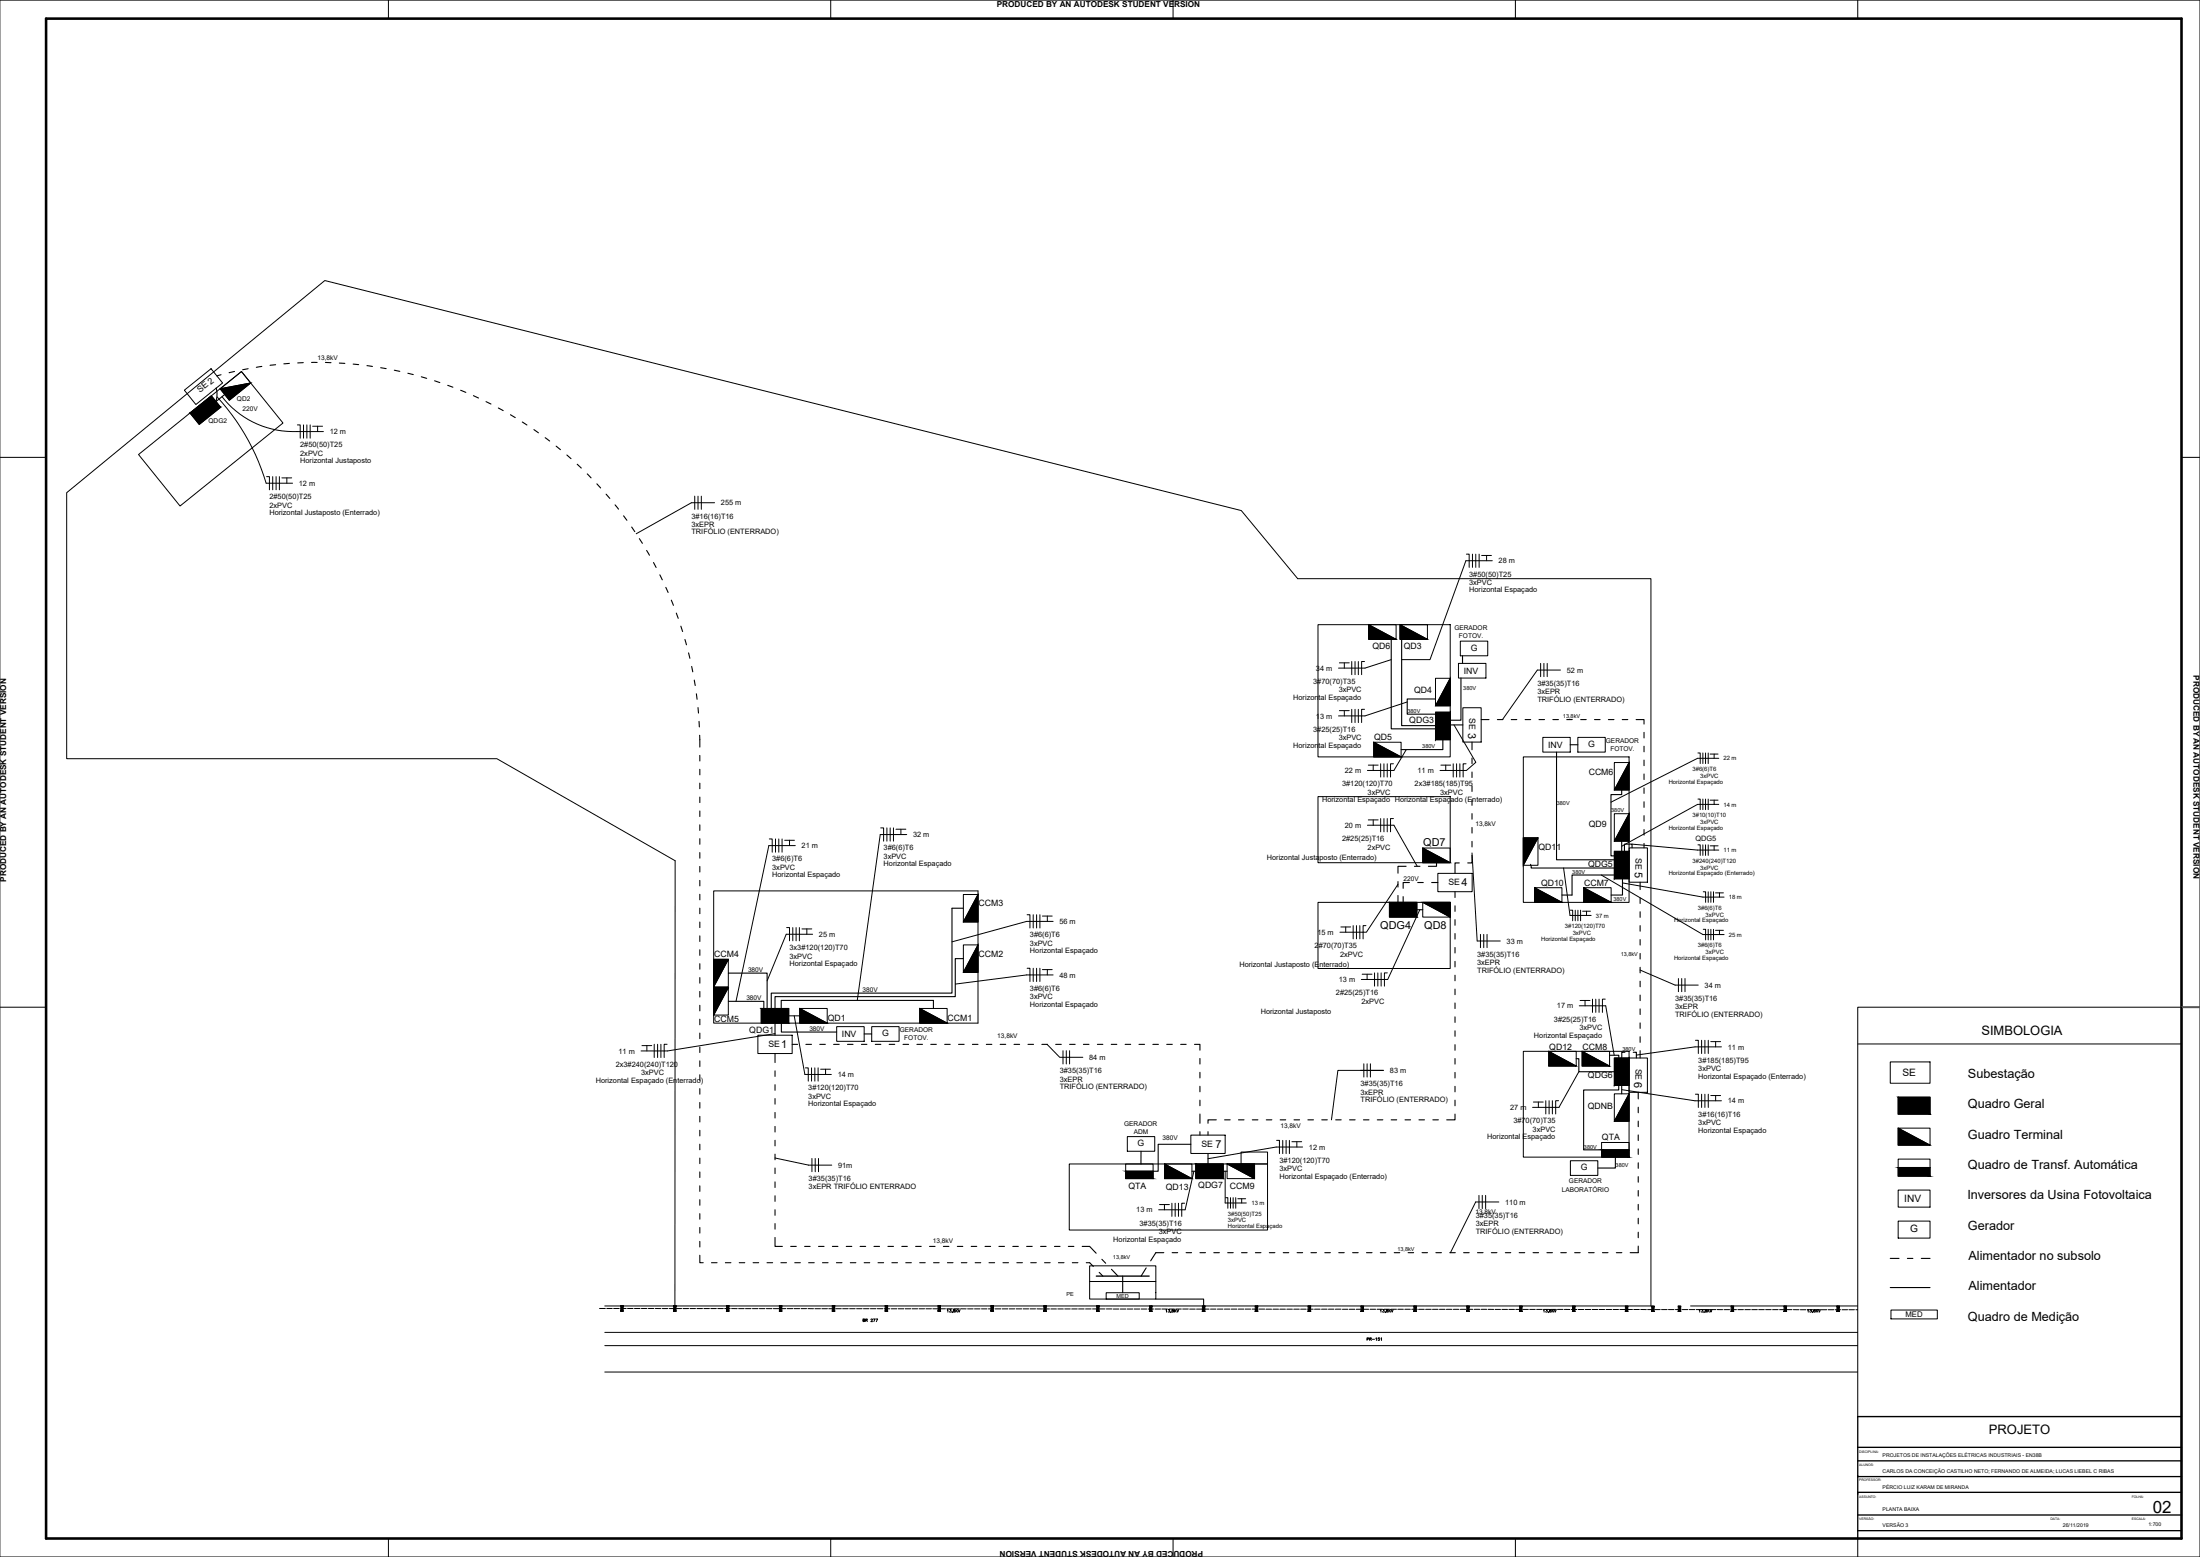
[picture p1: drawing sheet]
<svg xmlns="http://www.w3.org/2000/svg" width="1189mm" height="841mm" viewBox="0 0 1189 841" stroke-linecap="round" stroke-linejoin="round" font-family="sans-serif">
<!-- layer: arquitetonico -->
<path d="M701 313h191v392M327 720h677M327 727h677M327 741h677" fill="none" stroke="#000" stroke-width=".54"/>
<!-- layer: 0 -->
<path d="M327 705h565M914 705h90" fill="none" stroke="#000" stroke-width=".54"/>
<circle cx="336" cy="707" r=".5" fill="#545454"/>
<!-- layer: poste fora -->
<g fill="#000" stroke="#000" stroke-width=".54">
<path d="M335 705h2zM335 705h2l-1 2z"/>
<path d="M336 707l1 1h-2zM335 708h2z"/>
</g>
<path d="M337 705l-2 3v-3h2v3h-2" fill="none" stroke="#000" stroke-width=".54"/>
<!-- layer: 0 -->
<circle cx="365" cy="707" r=".5" fill="#545454"/>
<!-- layer: poste fora -->
<g fill="#000" stroke="#000" stroke-width=".54">
<path d="M364 705h1zM364 705h1v2z"/>
<path d="M365 707v1h-1zM364 708h1z"/>
</g>
<path d="M365 705l-1 3v-3h1v3h-1" fill="none" stroke="#000" stroke-width=".54"/>
<!-- layer: 0 -->
<circle cx="393" cy="707" r=".5" fill="#545454"/>
<!-- layer: poste fora -->
<g fill="#000" stroke="#000" stroke-width=".54">
<path d="M393 705h1zM393 705h1l-1 2z"/>
<path d="M393 707l1 1h-1zM393 708h1z"/>
</g>
<path d="M394 705l-1 3v-3h1v3h-1" fill="none" stroke="#000" stroke-width=".54"/>
<!-- layer: 0 -->
<circle cx="422" cy="707" r=".5" fill="#545454"/>
<!-- layer: poste fora -->
<g fill="#000" stroke="#000" stroke-width=".54">
<path d="M421 705h2zM421 705h2l-1 2z"/>
<path d="M422 707l1 1h-2zM421 708h2z"/>
<path d="M450 705h1zM450 705h1l-1 2z"/>
<path d="M450 707l1 1h-1zM450 708h1z"/>
<path d="M478 705h2zM478 705h2l-1 2z"/>
<path d="M479 707l1 1h-2zM478 708h2z"/>
<path d="M507 705h1zM507 705h1v2z"/>
<path d="M508 707v1h-1zM507 708h1z"/>
<path d="M535 705h2zM535 705h2l-1 2z"/>
<path d="M536 707l1 1h-2zM535 708h2z"/>
<path d="M564 705h1zM564 705h1v2z"/>
<path d="M565 707v1h-1zM564 708h1z"/>
<path d="M593 705h1zM593 705h1l-1 2z"/>
<path d="M593 707l1 1h-1zM593 708h1z"/>
<path d="M621 706h2zM621 706h2l-1 1z"/>
<path d="M622 707l1 1h-2zM621 708h2z"/>
<path d="M650 706h1zM650 706h1l-1 1z"/>
<path d="M650 707l1 1h-1zM650 708h1z"/>
<path d="M678 706h2zM678 706h2l-1 1z"/>
<path d="M679 707l1 1h-2zM678 708h2z"/>
<path d="M707 706h1zM707 706h1v1z"/>
<path d="M708 707v1h-1zM707 708h1z"/>
<path d="M735 706h2zM735 706h2l-1 1z"/>
<path d="M736 707l1 1h-2zM735 708h2z"/>
<path d="M764 706h1zM764 706h1v1z"/>
<path d="M765 707v1h-1zM764 708h1z"/>
</g>
<g fill="none" stroke="#000" stroke-width=".54">
<path d="M423 705l-2 3v-3h2v3h-2M451 705l-1 3v-3h1v3h-1M480 705l-2 3v-3h2v3h-2M508 705l-1 3v-3h1v3h-1M537 705l-2 3v-3h2v3h-2M565 705l-1 3v-3h1v3h-1M594 705l-1 3v-3h1v3h-1M623 706l-2 2v-2h2v2h-2M651 706l-1 2v-2h1v2h-1M680 706l-2 2v-2h2v2h-2M708 706l-1 2v-2h1v2h-1M737 706l-2 2v-2h2v2h-2"/>
<path d="M765 706l-1 2v-2h1v2h-1"/>
</g>
<!-- layer: 0 -->
<path d="M450 707h.1M479 707h.1M508 707h.1M536 707h.1M565 707h.1M593 707h.1M622 707h.1M650 707h.1M679 707h.1M708 707h.1M736 707h.1M765 707h.1" fill="none" stroke="#545454" stroke-width="1"/>
<circle cx="793" cy="707" r=".5" fill="#545454"/>
<!-- layer: poste fora -->
<g fill="#000" stroke="#000" stroke-width=".54">
<path d="M793 706h1zM793 706h1l-1 1z"/>
<path d="M793 707l1 1h-1zM793 708h1z"/>
</g>
<path d="M794 706l-1 2v-2h1v2h-1" fill="none" stroke="#000" stroke-width=".54"/>
<!-- layer: 0 -->
<circle cx="822" cy="707" r=".5" fill="#545454"/>
<!-- layer: poste fora -->
<g fill="#000" stroke="#000" stroke-width=".54">
<path d="M821 706h2zM821 706h2l-1 1z"/>
<path d="M822 707l1 1h-2zM821 708h2z"/>
<path d="M850 706h1zM850 706h1l-1 1z"/>
<path d="M850 707l1 1h-1zM850 708h1z"/>
</g>
<path d="M823 706l-2 2v-2h2v2h-2M851 706l-1 2v-2h1v2h-1" fill="none" stroke="#000" stroke-width=".54"/>
<!-- layer: 0 -->
<path d="M850 707h.1" fill="none" stroke="#545454" stroke-width="1"/>
<circle cx="879" cy="707" r=".5" fill="#545454"/>
<!-- layer: poste fora -->
<g fill="#000" stroke="#000" stroke-width=".54">
<path d="M878 706h2zM878 706h2l-1 1z"/>
<path d="M879 707l1 1h-2zM878 708h2z"/>
</g>
<path d="M880 706l-2 2v-2h2v2h-2" fill="none" stroke="#000" stroke-width=".54"/>
<!-- layer: 0 -->
<circle cx="908" cy="707" r=".5" fill="#545454"/>
<!-- layer: poste fora -->
<g fill="#000" stroke="#000" stroke-width=".54">
<path d="M907 706h1zM907 706h1v1z"/>
<path d="M908 707v1h-1zM907 708h1z"/>
</g>
<path d="M908 706l-1 2v-2h1v2h-1" fill="none" stroke="#000" stroke-width=".54"/>
<!-- layer: 0 -->
<circle cx="936" cy="707" r=".5" fill="#545454"/>
<!-- layer: poste fora -->
<g fill="#000" stroke="#000" stroke-width=".54">
<path d="M935 706h2zM935 706h2l-1 1z"/>
<path d="M936 707l1 1h-2zM935 708h2z"/>
</g>
<path d="M937 706l-2 2v-2h2v2h-2" fill="none" stroke="#000" stroke-width=".54"/>
<!-- layer: 0 -->
<circle cx="965" cy="707" r=".5" fill="#545454"/>
<!-- layer: poste fora -->
<g fill="#000" stroke="#000" stroke-width=".54">
<path d="M964 706h1zM964 706h1v1z"/>
<path d="M965 707v1h-1zM964 708h1z"/>
</g>
<path d="M965 706l-1 2v-2h1v2h-1" fill="none" stroke="#000" stroke-width=".54"/>
<!-- layer: 0 -->
<circle cx="993" cy="707" r=".5" fill="#545454"/>
<!-- layer: poste fora -->
<g fill="#000" stroke="#000" stroke-width=".54">
<path d="M893 706h1zM893 706h1l-1 1z"/>
<path d="M893 707l1 1h-1zM893 708h1z"/>
<path d="M993 706h1zM993 706h1l-1 1z"/>
<path d="M993 707l1 1h-1zM993 708h1z"/>
</g>
<g fill="none" stroke="#000" stroke-width=".54">
<path d="M324 707h3M328 707h3M332 707h3M335 707h3M339 707h3M343 707h3M347 707h3M350 707h3M354 707h3M358 707h3M362 707h3M365 707h3"/>
<path d="M369 707h3M373 707h3M377 707h3M380 707h3M384 707h3M388 707h3M392 707h3M395 707h3M399 707h3M403 707h3M407 707h3M410 707h3"/>
<path d="M414 707h3M418 707h3M422 707h3M425 707h3M429 707h3M433 707h3M437 707h3M440 707h3M444 707h3M448 707h3M452 707h3M455 707h3"/>
<path d="M459 707h3M463 707h3M467 707h3M470 707h3M474 707h3M478 707h3M482 707h3M485 707h3M489 707h3M493 707h3M497 707h3M500 707h3"/>
<path d="M504 707h3M508 707h3M512 707h3M515 707h3M519 707h3M523 707h3M527 707h3M530 707h3M534 707h3M538 707h3M542 707h3M545 707h3"/>
<path d="M549 707h3M553 707h3M557 707h3M560 707h3M564 707h3M568 707h3M572 707h3M575 707h3M579 707h3M583 707h3M587 707h3M590 707h3"/>
<path d="M594 707h3M598 707h3M602 707h3M605 707h3M609 707h3M613 707h3M617 707h3M620 707h3M624 707h3M628 707h3M632 707h3M635 707h3"/>
<path d="M639 707h3M643 707h3M647 707h3M650 707h3M654 707h3M658 707h3M662 707h3M665 707h3M669 707h3M673 707h3M677 707h3M680 707h3"/>
<path d="M684 707h3M688 707h3M692 707h3M695 707h3M699 707h3M703 707h3M707 707h3M710 707h3M714 707h3M718 707h3M722 707h3M725 707h3"/>
<path d="M729 707h3M733 707h3M737 707h3M740 707h3M744 707h3M748 707h3M752 707h3M755 707h3M759 707h3M763 707h3M767 707h3M770 707h3"/>
<path d="M774 707h3M778 707h3M782 707h3M785 707h3M789 707h3M793 707h3M797 707h3M800 707h3M804 707h3M808 707h3M812 707h3M815 707h3"/>
<path d="M819 707h3M823 707h3M827 707h3M830 707h3M834 707h3M838 707h3M842 707h3M845 707h3M849 707h3M853 707h3M857 707h3M860 707h3"/>
<path d="M864 707h3M868 707h3M872 707h3M875 707h3M879 707h3M883 707h3M887 707h3M890 707h3M894 706l-1 2v-2h1v2h-1M894 707h3M898 707h3M902 707h3"/>
<path d="M905 707h3M909 707h3M913 707h3M917 707h3M920 707h3M924 707h3M928 707h3M932 707h3M935 707h3M939 707h3M943 707h3M947 707h3"/>
<path d="M950 707h3M954 707h3M958 707h3M962 707h3M965 707h3M969 707h3M973 707h3M977 707h3M980 707h3M984 707h3M988 707h3M992 707h3"/>
<path d="M994 706l-1 2v-2h1v2h-1M995 707h3M999 707h3M1003 707h1"/>
</g>
<!-- layer: texto -->
<g fill="none" stroke="#000" stroke-width=".54">
<path d="M117 214a119 119 0 0 1 27 47h14M120 214a49 49 0 0 0 40 19h15M161 230h1v7M164 230v7M166 230v7M168 230v7M169 230h5M172 230v3M144 257h2v8M147 257v8M149 257v8M151 257v8"/>
<path d="M152 258h6M155 258v3M375 268v7M377 268v7M379 268v7M386 272h-12l-30 16M792 299h2v7M796 299v7M797 299v7M799 299v7M801 300h5M803 300v3"/>
<path d="M806 303h-14l-19 53h-16M724 358h5M726 358v3M730 357v7M732 357v7M734 357v7M737 357h-1v7M752 356l-14 5h-15M833 358v7M834 358v7M836 358v7M760 379l-22 8h-15"/>
<path d="M843 362h-12l-19 27M724 384h5M726 384v3M730 383v7M732 383v7M734 383v7M737 383h-1v7M786 392l12 20-6 4h-14M739 413h6M742 413v3M746 413v7M748 413v7"/>
<path d="M750 413v7M753 413h-2v7M760 405l-7 11h-14M779 413h5M781 413v3M785 413v7M787 413v7M789 413v7M792 413h-1v7M918 407h1v5M920 407v5M922 407v5"/>
<path d="M923 407v5M924 407h4M926 407v3M929 410h-12l-46 23M918 432h1v5M920 432v5M922 432v5M923 432v5M924 432h4M926 432v2M929 434h-12l-41 23M416 453h1v7"/>
<path d="M419 453v7M421 453v7M423 453v7M424 454h5M427 454v3M430 457h-15l-17 84M476 447h1v7M479 447v7M481 447v7M483 447v7M484 448h6M487 448v3"/>
<path d="M490 451h-14l-13 89M739 446h14l13 22M739 443h6M742 443v3M746 442v7M748 442v7M750 442v7M753 442h-2v7M882 456l35 3h12M918 456h1v6M920 456v6M922 456v6"/>
<path d="M923 456v6M924 457h4M926 457v2M755 478l-17 26h-14M795 461l3 47h13M845 469l3 25h12M865 473l55 32h12M877 477l43 8h12M555 494h2v7M558 494v7M560 494v7M562 494v7"/>
<path d="M563 495h6M566 495v3M569 498h-14l-41 11M731 500v7M733 500v7M735 500v7M738 500h-1v7M767 491l-17 38h-14M849 492h1v5M851 492v5M853 492v5M854 492v5"/>
<path d="M855 492h4M857 492v2M920 482h2v5M923 482v5M925 482v5M926 482v5M927 482h4M929 482v3M425 501h2v7M428 501v7M430 501v7M432 501v7"/>
<path d="M433 502h6M436 502v3M439 505h-14l-10 25M725 501h5M727 501v3M800 505v7M802 505v7M804 505v7M920 502h2v6M923 502v6M925 502v6M926 502v6"/>
<path d="M927 503h4M929 503v2M555 523h2v7M558 523v7M560 523v7M562 523v7M563 524h6M566 524v3M569 527h-14l-39 5M736 526h5M739 526v3M743 526v7"/>
<path d="M745 526v7M746 526v7M750 526h-2v7M861 540v7M862 540v7M864 540v7M867 540h-1v7M886 524l19 8h13M907 529v7M909 529v7M911 529v7M419 558l-58 10h-15"/>
<path d="M429 549l6 31h14M853 543h15l4 27M854 540h5M857 540v3M1004 544h175v221h-175zM347 565h5M350 565v3M354 564v7M355 564v7M357 564v7M360 564h-1v7M435 577h2v7"/>
<path d="M439 577v7M440 577v7M442 577v7M443 578h6M446 578v2M566 564l7 7h12M574 568v7M576 568v7M578 568v7M735 578h13M737 575v7M739 575v7"/>
<path d="M741 575v7M747 578h-24l-3 27M853 579l-11 19h-14M916 562h2v7M920 562v7M921 562v7M923 562v7M924 563h6M927 563v2M930 565h-14l-32 5M1004 564h175M829 595h5"/>
<path d="M831 595v3M835 595v7M837 595v7M839 595v7M842 595h-1v7M876 589l40 6h14M916 591h2v7M920 591v7M921 591v7M923 591v7M924 592h6M927 592v3"/>
<path d="M690 616h1v7M693 616v7M695 616v7M697 616v7M698 617h5M701 617v3M704 620h-14l-37 6M419 626l18 3h12M439 626v7M441 626v7M442 626v7M645 633l-5 20h-14"/>
<path d="M662 633v17h11M627 651h5M629 651v2M633 650v7M635 650v7M637 650v7M640 650h-1v7M662 647h2v6M665 647v6M666 647v6M668 647v6M669 648h4"/>
<path d="M671 648v2M799 646v7M801 646v7M803 646v7M810 649h-13l-13 28M512 708v-1v2M513 707h1v1h-1M515 709h-1M515 707l1 2h-1l1-1zM517 707v2M517 708v1M517 707v1"/>
<path d="M518 707v2l1-2M630 708v-1v2M631 707h1v1h-1M633 709h.1M633 707l1 2h-1l1-1zM635 707v2M635 708l1 1M636 707l-1 1M636 707v2l1-2M746 708v-1v2M747 707h1v1h-1M749 709h.1"/>
<path d="M749 707l1 2h-1l1-1zM751 707v2M751 708l1 1M752 707l-1 1M752 707v2l1-2M834 708v-1v2M835 707h1v1h-1M837 709h.1M837 707l1 2h-1l1-1zM839 707v2M839 708l1 1M840 707l-1 1"/>
<path d="M840 707v2l1-2M918 708l1-1v2M919 707h1v1h-1M921 709h.1M922 707v2h-1l1-1zM923 707v2M923 708l1 1M924 707l-1 1M924 707l1 2v-2M977 708v-1v2M978 707h1l-1 1h1h-1M980 709h-1"/>
<path d="M980 707l1 2h-1l1-1zM981 707v2M982 708v1M982 707l-1 1M983 707v2l1-2"/>
</g>
<!-- layer: 0 -->
<path d="M1179 544h10M893 707h.1" fill="none" stroke="#545454" stroke-width="1"/>
<!-- layer: arquitetonico -->
<path d="M75 246l55-45 23 28-56 44zM701 313l-30-37-495-124-140 114v144h232l97 55v240M712 337h72v72h-72zM823 409h57v78h-57zM712 430h72v36h-72zM386 481h143v72h-143zM712 487h72v36h-72zM823 568h57v57h-57zM578 629h107v35h-107zM671 622h14v7h-14z" fill="none" stroke="#000" stroke-width=".54"/>
<!-- layer: blocos qd tbm -->
<g fill="none" stroke="#000" stroke-width=".54">
<path d="M100 211l14-12 6 8-14 12zM135 207l-11 9-5-6 11-9 5 6-16 3M103 223l11-9 5 6-11 9zM740 337l14 8v-8h-14v8h14M757 337l14 8v-8h-14v8h14M788 358h15v8h-15zM784 366v15h-8v-15h8l-8 15M776 385h8v15h-8zM791 382h9v19h-9zM834 398h15v8h-15zM742 401l15 8v-8h-15v8h15M880 412v15h-8v-15h8l-8 15"/>
<path d="M880 440v14h-8v-14h8l-8 14M769 458l15 8v-8h-15v8h15M831 453l-8 14h8v-14h-8v14M872 460h8v15h-8zM880 458h10v19h-10zM777 472h19v10h-19zM829 479l15 8v-8h-15v8h15M856 479l15 8v-8h-15v8h15M529 483v15h-8v-15h8l-8 15M751 487h15v8h-15zM769 487h15v8h-15v-8l15 8M394 518l-8 15h8v-15h-8v15"/>
<path d="M529 510v15h-8v-15h8l-8 15M394 533l-8 15h8v-15h-8v15M410 559h18v10h-18zM411 545h15v8h-15zM432 545l15 8v-8h-15v8h15M452 555h15v7h-15zM497 545l15 8v-8h-15v8h15M837 568l15 8v-8h-15v8h15M855 568l15 8v-8h-15v8h15M872 571h8v15h-8zM880 571h10v19h-10zM1021 574h22v11h-22z"/>
<path d="M880 591v15h-8v-15h8l-8 15M1026 593h17v9h-17zM644 613h18v10h-18zM865 617h15v8h-15zM1026 609l17 10v-10h-17v10h17M608 629h15v8h-15zM629 629l15 8v-8h-15v8h15M646 629h15v8h-15zM663 629h15v8h-15v-8l15 8M1026 626h17v9h-17zM1026 643h17v9h-17zM589 684h36v18h-36z"/>
<path d="M589 692h36M598 698h18v4h-18zM1022 708h25v4h-25z"/>
</g>
<!-- layer: Subterraneo -->
<g fill="none" stroke="#000" stroke-width=".59">
<path d="M134 199l-3 1M141 198h-2M149 197h-3M156 196l-3 1M164 196h-3M168 196h3M176 196h3M183 196h3M191 197h3M198 198h3M206 199h3M213 200l3 1"/>
<path d="M119 202l-2 1M127 201h-3M220 202h3M228 204h3M235 206l3 1M242 208l3 1M249 211l3 1M256 214l3 1M263 217l2 1M269 220l3 2M276 224l2 2M282 228l3 2"/>
<path d="M289 232l2 2M295 236l2 2M301 241l2 2M306 246l3 2M312 251l2 2M317 256l2 2M323 261l2 3M328 267l2 2M332 273l2 2M337 279l2 2M341 285l2 2M345 291l2 2"/>
<path d="M349 297l2 3M353 304l2 3M357 311l1 2M360 317l1 3M363 324l1 3M365 331l1 3M368 338l1 3M370 345l1 3M372 353l1 3M374 360v3M375 367l1 3M376 375l1 3"/>
<path d="M377 382v3M378 390v3M378 397v7M784 392h7M800 389h5M809 389h3M817 389h3M824 389h3M832 389h3M839 389h3M847 389h3M854 389h3"/>
<path d="M862 389h3M869 389h3M877 389h3M884 389h4v2M888 396v3M378 408v3M378 416v3M795 401v4M795 409v3M795 417v3M888 403v3M888 411v3"/>
<path d="M888 418v3M378 423v3M378 431v3M378 438v3M795 425v3M795 432v3M795 439v3M888 426v3M888 433v3M378 446v3M378 453v3M795 447v3"/>
<path d="M795 454v3M882 458v-2h-4v4M888 441v3M888 448v3M888 456v2M378 461v3M378 468v3M378 476v3M755 476v3M760 468h-5v4M762 477h-4v3M764 468h3"/>
<path d="M766 477h3M774 477h3M776 466v2h-4M789 466h-3v6M795 462v4h-2M886 477v4M378 483v3M378 491v3M378 498v3M755 484v3M758 484v3M786 482v3"/>
<path d="M786 489v3M786 497v3M886 485v3M886 492v3M886 500v3M378 506v3M378 513v3M786 504v3M786 512v3M786 519v3M886 508v2M886 515v3"/>
<path d="M378 521v3M378 528v3M378 536v3M786 527v3M786 534v3M886 523v3M886 530v3M886 537v3M378 543v3M378 551v3M378 558v3M419 553v6"/>
<path d="M786 542v3M786 549v3M786 557v3M886 545v3M886 553v2M378 566v3M378 573v3M419 569v5M419 578v3M428 564h3M435 564h4M443 564h3"/>
<path d="M450 564h3M458 564h3M466 564h2M473 564h3M480 564h4M488 564h3M495 564h3M503 564h3M511 564h2M518 564h3M525 564h4M533 564h3"/>
<path d="M540 564h3M548 564h3M556 564h3M563 564h3M570 564h4M578 564h3M585 564h3M593 564h3M601 564h3M608 564h3M615 564h4M623 564h3"/>
<path d="M630 564h3M638 564h3M646 564h2v3M648 572v3M648 579v3M786 564v3M786 572v3M786 579v3M878 568h-2v3M883 568h1v3M886 560v3M886 568v3"/>
<path d="M378 581v3M378 588v3M378 596v3M419 586v3M419 593v3M648 587v3M648 594v3M786 587v3M786 594v3M885 590v4M885 598v3M378 603v3"/>
<path d="M378 611v3M378 618v3M419 601v3M419 608v3M419 616v3M648 602v5M648 611v2M653 611v2M657 605h-4v2M662 605h3M669 605h3M677 605h3"/>
<path d="M684 605h3M692 605h3M699 605h3M707 605h3M714 605h3M722 605h3M729 605h3M737 605h3M744 605h3M752 605h3M759 605h3M767 605h3"/>
<path d="M774 605h3M786 602v3h-4M885 606v3M885 613v3M378 626v3M378 633v3M419 623v3M419 631v3M419 638v3M653 623v6M885 621v3M885 628v3"/>
<path d="M885 636v3M378 641v3M378 648v3M378 656v3M419 646v3M419 653v3M885 643v3M885 651v3M885 658v3M378 678v4h2M378 663v3M378 671v3"/>
<path d="M419 668v5h4M419 661v3M427 673h3M435 673h3M442 673h3M450 673h3M457 673h3M465 673h3M472 673h3M480 673h3M487 673h3M495 673h3"/>
<path d="M502 673h3M510 673h3M517 673h3M525 673h3M532 673h3M540 673h3M547 673h3M555 673h3M562 673h3M570 673h3M577 673h3M585 673h4l3 4"/>
<path d="M629 677h-4l-3 4M633 677h3M641 677h3M648 677h3M656 677h3M663 677h3M671 677h3M678 677h3M686 677h3M693 677h3M701 677h3M708 677h3"/>
<path d="M716 677h3M723 677h3M731 677h3M738 677h3M746 677h3M753 677h3M761 677h3M768 677h3M776 677h3M783 677h3M791 677h3M798 677h3"/>
<path d="M806 677h3M813 677h3M821 677h3M828 677h3M836 677h3M843 677h3M851 677h3M858 677h3M866 677h3M873 677h3M885 673v4h-4M885 666v3"/>
<path d="M384 682h3M392 682h3M399 682h3M407 682h3M414 682h4M422 682h3M429 682h3M437 682h3M444 682h3M452 682h3M460 682h3M467 682h3"/>
<path d="M474 682h3M482 682h3M489 682h3M497 682h3M505 682h3M512 682h3M519 682h3M527 682h3M534 682h3M542 682h3M550 682h3M557 682h3"/>
<path d="M564 682h3M572 682h3M579 682h3M587 682h2l2 2M594 687l2 2M595 680l3 2M601 686l3 3M607 689v9M619 685l-2 4M625 702h25v3"/>
</g>
<!-- layer: blocos qd tbm -->
<g fill="#000" stroke="#000" stroke-width=".54">
<path d="M119 210l16-3-11 9zM740 337l14 8h-14zM757 337l14 8h-14zM784 366v15h-8zM742 401l15 8h-15zM880 412v15h-8zM769 458l15 8h-15zM823 453h8l-8 14zM880 440v14h-8zM829 479l15 8h-15zM856 479l15 8h-15zM529 483v15h-8z"/>
<path d="M769 487h15v8zM386 518h8l-8 15zM386 533h8l-8 15zM529 510v15h-8zM432 545l15 8h-15zM497 545l15 8h-15zM837 568l15 8h-15zM855 568l15 8h-15zM880 591v15h-8zM1026 609l17 10h-17zM629 629l15 8h-15zM663 629h15v8z"/>
<path d="M103 223l5 6 11-9zM103 223l11-9 5 6z"/>
<path d="M776 385v15l8-15zM784 385v15h-8z"/>
<path d="M872 460v15l8-15zM880 460v15h-8z"/>
<path d="M751 487v8h15zM751 487h15v8z"/>
<path d="M411 545l15 8v-8zM411 545l15 8h-15z"/>
<path d="M872 571v15l8-15zM880 571v15h-8z"/>
<path d="M1026 593l17 9v-9zM1026 593l17 9h-17z"/>
<path d="M608 633l15 4v-4zM608 633l15 4h-15z"/>
<path d="M646 629v8h15zM646 629h15v8z"/>
<path d="M865 621l15 4v-4zM865 621l15 4h-15z"/>
<path d="M1026 631l17 4v-4zM1026 631l17 4h-17z"/>
</g>
<!-- layer: Cabos aereo -->
<g fill="none" stroke="#000" stroke-width=".59">
<path d="M117 210v3v4M121 213l-4 4M752 345v49h24M757 345v47h19M790 354v4M776 378h-16v8h16M789 366v23h-5M780 400v5h-23M841 406v58h31M849 402h4M876 427v2h-5v33h1M876 454v6"/>
<path d="M827 467v2h45M872 473h-22v10h-6M877 475v8h-6M521 491h-7v45h-97v9M766 491h3M521 518h-5v20h-97v7M394 526h21v19M394 541h19v4M422 545v-5h82v5M422 553v4h30M467 558h4M852 572h1v7h19"/>
<path d="M870 570h5v1M875 586v3h-19v32h9M876 586v5M644 618h-18v15h-3M617 622v7M644 633h2M661 633h2M873 625v6h-10M1021 680h5M1031 680h3M1038 680h5M1021 695h22"/>
</g>
<!-- layer: ARQ-FOLHA -->
<path d="M608 633h15M865 621h15M1026 631h17M1179 765h-175v66M1004 798h175M1004 789h175M1004 782h175M1004 818h175M1004 806h175M1004 827h175" fill="none" stroke="#000" stroke-width=".72"/>
<!-- layer: blocos qd -->
<path d="M789 346h15v8h-15zM853 398h14v8h-14zM827 467h.1M426 549h6M471 555h15v7h-15zM609 614h15v8h-15zM849 627h14v8h-14zM1026 660h17v9h-17z" fill="none" stroke="#000" stroke-width=".54"/>
<!-- layer: Alimentadores -->
<path d="M592 689h29" fill="none" stroke="#000" stroke-width=".72"/>
<!-- layer: linha 01 -->
<g fill="none" stroke="#000" stroke-width=".54">
<path d="M0 0h1189v841h-1189M210 0v10M449 0v10M634 0v10M819 0v10M1004 0v10M0 247h25M1179 247h10M0 544h25M1179 544h10M210 831v10M449 831v10"/>
<path d="M634 831v10M819 831v10M1004 831v10"/>
</g>
<!-- layer: margem -->
<path d="M25 10h1154v821h-1154z" fill="none" stroke="#000" stroke-width="1.4"/>
<!-- layer: ARQ-FOLHA -->
<g fill="#000">
<circle cx="1004" cy="798" r=".4"/>
<circle cx="1004" cy="807" r=".4"/>
</g>
<text font-size="9.2" x="1163" y="817">02</text>
<g font-size="7">
<text x="1071" y="559">SIMBOLOGIA</text>
<text x="1075" y="775">PROJETO</text>
</g>
<g font-size="6.8">
<text x="1063" y="582">Subestação</text>
<text x="1063" y="599">Quadro Geral</text>
<text x="1063" y="615">Guadro Terminal</text>
<text x="1063" y="631">Quadro de Transf. Automática</text>
<text x="1063" y="648">Inversores da Usina Fotovoltaica</text>
<text x="1063" y="664">Gerador</text>
<text x="1064" y="681">Alimentador no subsolo</text>
<text x="1064" y="697">Alimentador</text>
<text x="1063" y="713">Quadro de Medição</text>
</g>
<g font-size="5.9">
<text x="793" y="396" transform="rotate(90 793 396)">3</text>
<text x="769" y="457">QD7</text>
<text x="884" y="471" transform="rotate(90 884 471)">5</text>
<text x="790" y="479">4</text>
<text x="746" y="502">QDG4</text>
<text x="770" y="502">QD8</text>
<text x="422" y="566">1</text>
<text x="883" y="584" transform="rotate(90 883 584)">6</text>
<text x="657" y="620">7</text>
</g>
<g font-size="5.5">
<text x="1028" y="581">SE</text>
<text x="1029" y="650">INV</text>
<text x="1032" y="666">G</text>
</g>
<g font-size="4.7">
<text x="114" y="208" transform="rotate(-40 114 208)">2</text>
<text x="108" y="212" transform="rotate(-39 108 212)">SE</text>
<text x="742" y="351">QD6</text>
<text x="759" y="351">QD3</text>
<text x="795" y="351">G</text>
<text x="791" y="364">INV</text>
<text x="764" y="374">QD4</text>
<text x="794" y="388" transform="rotate(90 794 388)">SE</text>
<text x="762" y="390">QDG3</text>
<text x="743" y="400">QD5</text>
<text x="837" y="404">INV</text>
<text x="858" y="403">G</text>
<text x="859" y="419">CCM6</text>
<text x="859" y="447">QD9</text>
<text x="831" y="459">QD11</text>
<text x="884" y="464" transform="rotate(90 884 464)">SE</text>
<text x="858" y="468">QDG5</text>
<text x="783" y="478">SE</text>
<text x="833" y="478">QD10</text>
<text x="856" y="478">CCM7</text>
<text x="529" y="489">CCM3</text>
<text x="386" y="517">CCM4</text>
<text x="529" y="517">CCM2</text>
<text x="447" y="552">QD1</text>
<text x="512" y="552">CCM1</text>
<text x="386" y="552">CCM5</text>
<text x="405" y="558">QDG1</text>
<text x="455" y="560">INV</text>
<text x="477" y="560">G</text>
<text x="415" y="566">SE</text>
<text x="837" y="567">QD12</text>
<text x="855" y="567">CCM8</text>
<text x="884" y="577" transform="rotate(90 884 577)">SE</text>
<text x="858" y="583">QDG6</text>
<text x="858" y="599">QDNB</text>
<text x="866" y="616">QTA</text>
<text x="615" y="619">G</text>
<text x="649" y="620">SE</text>
<text x="854" y="632">G</text>
<text x="648" y="642">QDG7</text>
<text x="610" y="642">QTA</text>
<text x="630" y="643">QD13</text>
<text x="665" y="642">CCM9</text>
</g>
<g font-size="4.4">
<text x="539" y="4">PRODUCED BY AN AUTODESK STUDENT VERSION</text>
<text x="1185" y="365" transform="rotate(90 1185 365)">PRODUCED BY AN AUTODESK STUDENT VERSION</text>
<text x="3" y="476" transform="rotate(-90 3 476)">PRODUCED BY AN AUTODESK STUDENT VERSION</text>
<text x="465" y="715">BR 277</text>
<text x="738" y="725">PR-151</text>
<text x="650" y="838" transform="rotate(180 650 838)">PRODUCED BY AN AUTODESK STUDENT VERSION</text>
</g>
<text font-size="4.2" x="1030" y="711">MED</text>
<g font-size="4">
<text x="178" y="235">12 m</text>
<text x="162" y="242">2#50(50)T25</text>
<text x="162" y="246">2xPVC</text>
<text x="162" y="250">Horizontal Justaposto</text>
<text x="162" y="262">12 m</text>
<text x="146" y="270">2#50(50)T25</text>
<text x="146" y="274">2xPVC</text>
<text x="390" y="273">255 m</text>
<text x="146" y="278">Horizontal Justaposto (Enterrado)</text>
<text x="374" y="280">3#16(16)T16</text>
<text x="374" y="285">3xEPR</text>
<text x="374" y="289">TRIFÓLIO (ENTERRADO)</text>
<text x="810" y="304">28 m</text>
<text x="794" y="311">3#50(50)T25</text>
<text x="794" y="316">3xPVC</text>
<text x="794" y="320">Horizontal Espaçado</text>
<text x="711" y="362">34 m</text>
<text x="847" y="363">52 m</text>
<text x="710" y="369">3#70(70)T35</text>
<text x="831" y="370">3#35(35)T16</text>
<text x="723" y="374">3xPVC</text>
<text x="831" y="375">3xEPR</text>
<text x="699" y="378">Horizontal Espaçado</text>
<text x="831" y="379">TRIFÓLIO (ENTERRADO)</text>
<text x="711" y="388">13 m</text>
<text x="710" y="395">3#25(25)T16</text>
<text x="723" y="400">3xPVC</text>
<text x="699" y="404">Horizontal Espaçado</text>
<text x="727" y="418">22 m</text>
<text x="766" y="418">11 m</text>
<text x="725" y="425">3#120(120)T70</text>
<text x="764" y="425">2x3#185(185)T95</text>
<text x="739" y="429">3xPVC</text>
<text x="778" y="429">3xPVC</text>
<text x="714" y="433">Horizontal Espaçado Horizontal Espaçado (Enterrado)</text>
<text x="727" y="447">20 m</text>
<text x="493" y="452">32 m</text>
<text x="725" y="454">2#25(25)T16</text>
<text x="916" y="454">QDG5</text>
<text x="433" y="458">21 m</text>
<text x="477" y="459">3#6(6)T6</text>
<text x="739" y="459">2xPVC</text>
<text x="417" y="465">3#6(6)T6</text>
<text x="477" y="464">3xPVC</text>
<text x="477" y="468">Horizontal Espaçado</text>
<text x="685" y="464">Horizontal Justaposto (Enterrado)</text>
<text x="417" y="470">3xPVC</text>
<text x="417" y="474">Horizontal Espaçado</text>
<text x="572" y="499">56 m</text>
<text x="443" y="506">25 m</text>
<text x="557" y="506">3#6(6)T6</text>
<text x="712" y="505">15 m</text>
<text x="814" y="510">33 m</text>
<text x="427" y="513">3x3#120(120)T70</text>
<text x="557" y="511">3xPVC</text>
<text x="557" y="515">Horizontal Espaçado</text>
<text x="710" y="512">2#70(70)T35</text>
<text x="427" y="518">3xPVC</text>
<text x="427" y="522">Horizontal Espaçado</text>
<text x="724" y="517">2xPVC</text>
<text x="798" y="521">3xEPR</text>
<text x="798" y="517">3#35(35)T16</text>
<text x="670" y="522">Horizontal Justaposto (Enterrado)</text>
<text x="798" y="525">TRIFÓLIO (ENTERRADO)</text>
<text x="572" y="528">48 m</text>
<text x="723" y="531">13 m</text>
<text x="921" y="534">34 m</text>
<text x="557" y="540">3xPVC</text>
<text x="557" y="535">3#6(6)T6</text>
<text x="722" y="538">2#25(25)T16</text>
<text x="557" y="544">Horizontal Espaçado</text>
<text x="736" y="542">2xPVC</text>
<text x="841" y="545">17 m</text>
<text x="905" y="545">3xEPR</text>
<text x="905" y="541">3#35(35)T16</text>
<text x="681" y="548">Horizontal Justaposto</text>
<text x="840" y="552">3#25(25)T16</text>
<text x="905" y="549">TRIFÓLIO (ENTERRADO)</text>
<text x="853" y="556">3xPVC</text>
<text x="829" y="560">Horizontal Espaçado</text>
<text x="334" y="569">11 m</text>
<text x="934" y="567">11 m</text>
<text x="589" y="573">84 m</text>
<text x="918" y="574">3#185(185)T95</text>
<text x="333" y="576">2x3#240(240)T120</text>
<text x="346" y="581">3xPVC</text>
<text x="453" y="582">14 m</text>
<text x="573" y="580">3#35(35)T16</text>
<text x="751" y="580">83 m</text>
<text x="918" y="579">3xPVC</text>
<text x="322" y="585">Horizontal Espaçado (Enterrado)</text>
<text x="573" y="584">3xEPR</text>
<text x="735" y="587">3#35(35)T16</text>
<text x="918" y="583">Horizontal Espaçado (Enterrado)</text>
<text x="437" y="594">3xPVC</text>
<text x="437" y="589">3#120(120)T70</text>
<text x="573" y="588">TRIFÓLIO (ENTERRADO)</text>
<text x="735" y="591">3xEPR</text>
<text x="437" y="598">Horizontal Espaçado</text>
<text x="735" y="595">TRIFÓLIO (ENTERRADO)</text>
<text x="816" y="600">27 m</text>
<text x="934" y="596">14 m</text>
<text x="918" y="603">3#16(16)T16</text>
<text x="818" y="607">3#70(70)T35</text>
<text x="828" y="611">3xPVC</text>
<text x="918" y="608">3xPVC</text>
<text x="918" y="612">Horizontal Espaçado</text>
<text x="804" y="615">Horizontal Espaçado</text>
<text x="707" y="621">12 m</text>
<text x="691" y="628">3#120(120)T70</text>
<text x="453" y="631">91m</text>
<text x="691" y="633">3xPVC</text>
<text x="437" y="638">3#35(35)T16</text>
<text x="691" y="637">Horizontal Espaçado (Enterrado)</text>
<text x="437" y="642">3xEPR TRIFÓLIO ENTERRADO</text>
<text x="813" y="651">110 m</text>
<text x="614" y="655">13 m</text>
<text x="797" y="658">3#35(35)T16</text>
<text x="616" y="662">3#35(35)T16</text>
<text x="797" y="662">3xEPR</text>
<text x="602" y="671">Horizontal Espaçado</text>
<text x="626" y="667">3xPVC</text>
<text x="797" y="666">TRIFÓLIO (ENTERRADO)</text>
</g>
<g font-size="3.5">
<text x="172" y="194">13,8kV</text>
<text x="128" y="216">QD2</text>
<text x="131" y="222">220V</text>
<text x="113" y="229">QDG2</text>
<text x="786" y="341">GERADOR</text>
<text x="788" y="345">FOTOV.</text>
<text x="868" y="401">GERADOR</text>
<text x="870" y="405">FOTOV.</text>
<text x="797" y="446">13,8kV</text>
<text x="758" y="476">220V</text>
<text x="404" y="525">380V</text>
<text x="466" y="536">380V</text>
<text x="403" y="540">380V</text>
<text x="437" y="557">380V</text>
<text x="486" y="557">GERADOR</text>
<text x="489" y="562">FOTOV.</text>
<text x="539" y="561">13,8kV</text>
<text x="607" y="608">GERADOR</text>
<text x="692" y="609">13,8kV</text>
<text x="613" y="613">ADM</text>
<text x="628" y="616">380V</text>
<text x="848" y="639">GERADOR</text>
<text x="844" y="644">LABORATÓRIO</text>
<text x="797" y="656">13,8kV</text>
<text x="504" y="671">13,8kV</text>
</g>
<g font-size="3.2">
<text x="931" y="411">22 m</text>
<text x="915" y="416">3#6(6)T6</text>
<text x="902" y="423">Horizontal Espaçado</text>
<text x="919" y="420">3xPVC</text>
<text x="931" y="436">14 m</text>
<text x="915" y="441">3#10(10)T10</text>
<text x="902" y="448">Horizontal Espaçado</text>
<text x="919" y="445">3xPVC</text>
<text x="931" y="460">11 m</text>
<text x="915" y="466">3#240(240)T120</text>
<text x="902" y="473">Horizontal Espaçado (Enterrado)</text>
<text x="919" y="470">3xPVC</text>
<text x="934" y="486">18 m</text>
<text x="917" y="491">3#6(6)T6</text>
<text x="862" y="496">37 m</text>
<text x="922" y="495">3xPVC</text>
<text x="846" y="501">3#120(120)T70</text>
<text x="905" y="498">Horizontal Espaçado</text>
<text x="833" y="508">Horizontal Espaçado</text>
<text x="850" y="505">3xPVC</text>
<text x="934" y="506">25 m</text>
<text x="917" y="512">3#6(6)T6</text>
<text x="922" y="515">3xPVC</text>
<text x="905" y="519">Horizontal Espaçado</text>
<text x="676" y="651">13 m</text>
<text x="664" y="657">3#50(50)T25</text>
<text x="664" y="660">3xPVC</text>
<text x="664" y="664">Horizontal Espaçado</text>
</g>
<g font-size="3">
<text x="791" y="373">380V</text>
<text x="761" y="385">380V</text>
<text x="845" y="388">13,8kV</text>
<text x="769" y="404">380V</text>
<text x="841" y="435">380V</text>
<text x="871" y="439">380V</text>
<text x="850" y="472">380V</text>
<text x="872" y="487">380V</text>
<text x="876" y="516">13,8kV</text>
<text x="877" y="568">380V</text>
<text x="856" y="620">380V</text>
<text x="873" y="630">380V</text>
<text x="755" y="676">13,8kV</text>
<text x="601" y="680">13,8kV</text>
<text x="576" y="700">PE</text>
<text x="603" y="701">MED</text>
</g>
<g font-size="2.8">
<text x="1017" y="787">PROJETOS DE INSTALAÇÕES ELÉTRICAS INDUSTRIAIS - EN38B</text>
<text x="1017" y="796">CARLOS DA CONCEIÇÃO CASTILHO NETO; FERNANDO DE ALMEIDA; LUCAS LIEBEL C RIBAS</text>
<text x="1017" y="804">PÉRCIO LUIZ KARAM DE MIRANDA</text>
<text x="1017" y="816">PLANTA BAIXA</text>
<text x="1017" y="825">VERSÃO 3</text>
<text x="1115" y="825">26/11/2019</text>
<text x="1161" y="824">1:700</text>
</g>
<g font-size="1.8">
<text x="1005" y="785">DISCIPLINA:</text>
<text x="1005" y="792">ALUNOS:</text>
<text x="1005" y="800">PROFESSOR:</text>
<text x="1005" y="809">ASSUNTO:</text>
<text x="1152" y="809">FOLHA:</text>
<text x="1005" y="821">VERSÃO:</text>
<text x="1108" y="821">DATA:</text>
<text x="1152" y="821">ESCALA:</text>
</g>
</svg>
